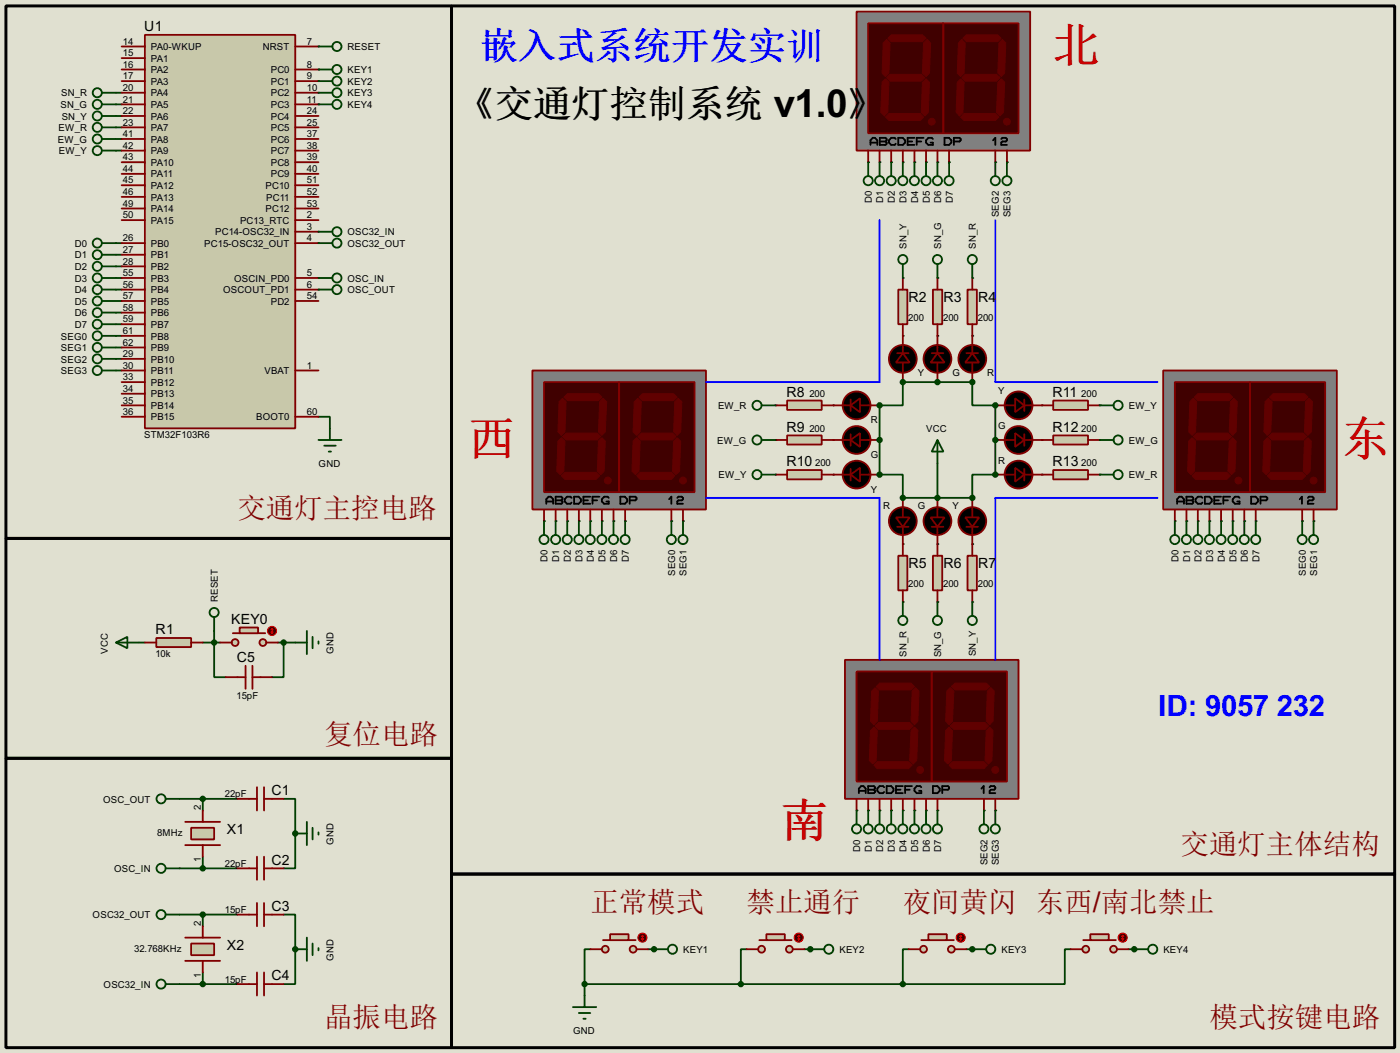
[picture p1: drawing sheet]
<svg xmlns="http://www.w3.org/2000/svg" width="307mm" height="231mm" viewBox="0 0 307 231" stroke-linecap="round" stroke-linejoin="round" font-family="sans-serif">
<path d="M0 0h307.3v231.1h-307.3z" fill="#e0e0d0"/>
<path d="M69.9 91.5h2.5v2.5M62.3 175.3h2.5v15.3h-2.5" fill="none" stroke="#004000" stroke-width=".4"/>
<circle cx="64.8" cy="182.9" r=".2" fill="#004000"/>
<path d="M62.3 200.7h2.5v15.3h-2.5" fill="none" stroke="#004000" stroke-width=".4"/>
<circle cx="64.8" cy="208.3" r=".2" fill="#004000"/>
<path d="M39.4 175.3h12.7M44.5 175.3v2.6M39.4 190.6h12.7M44.5 188v2.6M39.4 200.7h12.7M39.4 216h12.7M44.5 200.7v2.6M44.5 213.4v2.6" fill="none" stroke="#004000" stroke-width=".4"/>
<g fill="#004000">
<circle cx="69.9" cy="50.9" r=".2"/>
<circle cx="69.9" cy="53.4" r=".2"/>
<circle cx="69.9" cy="61" r=".2"/>
<circle cx="69.9" cy="63.6" r=".2"/>
</g>
<path d="M47 138.5v10.1h2.6M30.5 141h1.3M44.5 141h3.8M61 141h3.8M62.3 141v7.6h-2.6" fill="none" stroke="#004000" stroke-width=".4"/>
<g fill="#004000">
<circle cx="69.9" cy="10.2" r=".2"/>
<circle cx="119.4" cy="114.4" r=".2"/>
<circle cx="122" cy="114.4" r=".2"/>
<circle cx="124.5" cy="114.4" r=".2"/>
<circle cx="127.1" cy="114.4" r=".2"/>
<circle cx="129.6" cy="114.4" r=".2"/>
<circle cx="132.1" cy="114.4" r=".2"/>
<circle cx="134.7" cy="114.4" r=".2"/>
<circle cx="137.2" cy="114.4" r=".2"/>
<circle cx="147.4" cy="114.4" r=".2"/>
<circle cx="149.9" cy="114.4" r=".2"/>
<circle cx="257.9" cy="114.4" r=".2"/>
<circle cx="260.4" cy="114.4" r=".2"/>
<circle cx="262.9" cy="114.4" r=".2"/>
<circle cx="265.5" cy="114.4" r=".2"/>
<circle cx="268" cy="114.4" r=".2"/>
<circle cx="270.6" cy="114.4" r=".2"/>
<circle cx="273.1" cy="114.4" r=".2"/>
<circle cx="275.6" cy="114.4" r=".2"/>
<circle cx="285.8" cy="114.4" r=".2"/>
<circle cx="288.3" cy="114.4" r=".2"/>
<circle cx="188" cy="177.9" r=".2"/>
<circle cx="190.6" cy="177.9" r=".2"/>
<circle cx="193.1" cy="177.9" r=".2"/>
<circle cx="195.6" cy="177.9" r=".2"/>
<circle cx="198.2" cy="177.9" r=".2"/>
<circle cx="200.7" cy="177.9" r=".2"/>
<circle cx="203.3" cy="177.9" r=".2"/>
<circle cx="205.8" cy="177.9" r=".2"/>
<circle cx="216" cy="177.9" r=".2"/>
<circle cx="218.5" cy="177.9" r=".2"/>
<circle cx="190.6" cy="35.6" r=".2"/>
<circle cx="193.1" cy="35.6" r=".2"/>
<circle cx="195.6" cy="35.6" r=".2"/>
<circle cx="198.2" cy="35.6" r=".2"/>
<circle cx="200.7" cy="35.6" r=".2"/>
<circle cx="203.3" cy="35.6" r=".2"/>
<circle cx="205.8" cy="35.6" r=".2"/>
<circle cx="208.3" cy="35.6" r=".2"/>
<circle cx="218.5" cy="35.6" r=".2"/>
<circle cx="221" cy="35.6" r=".2"/>
</g>
<path d="M25.5 53.4h1.2M25.5 55.9h1.2M25.5 58.5h1.2M25.5 61h1.2M25.5 63.6h1.2M25.5 66.1h1.2M25.5 68.6h1.2M25.5 71.2h1.2M25.5 73.7h1.2M25.5 76.3h1.2M25.5 78.8h1.2M25.5 81.3h1.2" fill="none" stroke="#004000" stroke-width=".4"/>
<g fill="#004000">
<circle cx="213.4" cy="73.7" r=".2"/>
<circle cx="205.8" cy="73.7" r=".2"/>
<circle cx="198.2" cy="73.7" r=".2"/>
<circle cx="198.2" cy="119.4" r=".2"/>
<circle cx="205.8" cy="119.4" r=".2"/>
<circle cx="213.4" cy="119.4" r=".2"/>
<circle cx="228.7" cy="104.2" r=".2"/>
<circle cx="228.7" cy="96.6" r=".2"/>
<circle cx="228.7" cy="89" r=".2"/>
<circle cx="182.9" cy="89" r=".2"/>
<circle cx="182.9" cy="96.6" r=".2"/>
<circle cx="182.9" cy="104.2" r=".2"/>
<circle cx="205.8" cy="83.9" r=".2"/>
<circle cx="218.5" cy="96.6" r=".2"/>
<circle cx="205.8" cy="109.3" r=".2"/>
</g>
<path d="M205.8 101.7v7.6" fill="none" stroke="#004000" stroke-width=".4"/>
<circle cx="193.1" cy="96.6" r=".2" fill="#004000"/>
<path d="M198.2 83.9h7.6" fill="none" stroke="#004000" stroke-width=".4"/>
<circle cx="198.2" cy="83.9" r=".2" fill="#004000"/>
<path d="M193.1 89v7.6" fill="none" stroke="#004000" stroke-width=".4"/>
<circle cx="193.1" cy="89" r=".2" fill="#004000"/>
<path d="M198.2 83.9v5.1h-5.1M205.8 83.9h7.6" fill="none" stroke="#004000" stroke-width=".4"/>
<circle cx="213.4" cy="83.9" r=".2" fill="#004000"/>
<path d="M218.5 89v7.6" fill="none" stroke="#004000" stroke-width=".4"/>
<circle cx="218.5" cy="89" r=".2" fill="#004000"/>
<path d="M193.1 96.6v7.6M213.4 83.9v5.1h5.1" fill="none" stroke="#004000" stroke-width=".4"/>
<circle cx="193.1" cy="104.2" r=".2" fill="#004000"/>
<path d="M198.2 109.3h7.6" fill="none" stroke="#004000" stroke-width=".4"/>
<circle cx="198.2" cy="109.3" r=".2" fill="#004000"/>
<path d="M218.5 96.6v7.6M193.1 104.2h5.1v5.1" fill="none" stroke="#004000" stroke-width=".4"/>
<circle cx="218.5" cy="104.2" r=".2" fill="#004000"/>
<path d="M205.8 109.3h7.6" fill="none" stroke="#004000" stroke-width=".4"/>
<circle cx="213.4" cy="109.3" r=".2" fill="#004000"/>
<path d="M218.5 104.2h-5.1v5.1" fill="none" stroke="#004000" stroke-width=".4"/>
<g fill="#004000">
<circle cx="213.4" cy="61" r=".2"/>
<circle cx="205.8" cy="61" r=".2"/>
<circle cx="198.2" cy="61" r=".2"/>
<circle cx="170.2" cy="104.2" r=".2"/>
<circle cx="198.2" cy="132.1" r=".2"/>
<circle cx="205.8" cy="132.1" r=".2"/>
<circle cx="213.4" cy="132.1" r=".2"/>
<circle cx="241.4" cy="89" r=".2"/>
</g>
<path d="M25.5 25.5h1.2M25.5 22.9h1.2M25.5 20.4h1.2M25.5 33.1h1.2M25.5 30.5h1.2M25.5 28h1.2" fill="none" stroke="#004000" stroke-width=".4"/>
<g fill="#004000">
<circle cx="170.2" cy="96.6" r=".2"/>
<circle cx="170.2" cy="89" r=".2"/>
<circle cx="241.4" cy="96.6" r=".2"/>
<circle cx="241.4" cy="104.2" r=".2"/>
<circle cx="69.9" cy="15.3" r=".2"/>
<circle cx="69.9" cy="17.8" r=".2"/>
<circle cx="69.9" cy="20.4" r=".2"/>
<circle cx="69.9" cy="22.9" r=".2"/>
</g>
<path d="M142.3 208.3h1.3" fill="none" stroke="#004000" stroke-width=".4"/>
<circle cx="143.6" cy="208.3" r=".2" fill="#004000"/>
<path d="M176.6 208.3h1.3" fill="none" stroke="#004000" stroke-width=".4"/>
<circle cx="177.9" cy="208.3" r=".2" fill="#004000"/>
<path d="M212.1 208.3h1.3" fill="none" stroke="#004000" stroke-width=".4"/>
<circle cx="213.4" cy="208.3" r=".2" fill="#004000"/>
<path d="M247.7 208.3h1.3" fill="none" stroke="#004000" stroke-width=".4"/>
<circle cx="249" cy="208.3" r=".2" fill="#004000"/>
<path d="M128.3 216h69.9M128.3 216v2.5M129.6 208.3h-1.3v7.7M163.9 208.3h-1.3v7.7M199.4 208.3h-1.2v7.7M235 208.3h-1.3v7.7h-35.5" fill="none" stroke="#004000" stroke-width=".4"/>
<path d="M31.8 7.7h33v86.3h-33z" fill="#c8c8aa" stroke="#800000" stroke-width=".4"/>
<g fill="none" stroke="#800000" stroke-width=".4">
<path d="M26.7 10.2h5.1M26.7 15.3h5.1M26.7 12.8h5.1M26.7 17.8h5.1M64.8 10.2h5.1M64.8 15.3h5.1M64.8 17.8h5.1M26.7 20.4h5.1M26.7 22.9h5.1M26.7 25.5h5.1M26.7 28h5.1M26.7 30.5h5.1"/>
<path d="M26.7 33.1h5.1M26.7 35.6h5.1M26.7 38.2h5.1M64.8 20.4h5.1M64.8 22.9h5.1M64.8 25.5h5.1M64.8 28h5.1M64.8 30.5h5.1M64.8 33.1h5.1M64.8 35.6h5.1M64.8 38.2h5.1M26.7 53.4h5.1"/>
<path d="M26.7 55.9h5.1M26.7 58.5h5.1M26.7 40.7h5.1M26.7 43.2h5.1M26.7 45.8h5.1M26.7 48.3h5.1M64.8 53.4h5.1M64.8 40.7h5.1M64.8 43.2h5.1M64.8 45.8h5.1M64.8 48.3h5.1M64.8 50.9h5.1"/>
<path d="M26.7 61h5.1M26.7 63.6h5.1M26.7 73.7h5.1M26.7 76.3h5.1M26.7 78.8h5.1M26.7 66.1h5.1M26.7 68.6h5.1M26.7 71.2h5.1M64.8 61h5.1M64.8 63.6h5.1M64.8 66.1h5.1M26.7 91.5h5.1"/>
<path d="M26.7 81.3h5.1M26.7 83.9h5.1M26.7 86.4h5.1M26.7 89h5.1M64.8 91.5h5.1M64.8 81.3h5.1M52.1 175.3h4.3M56.4 172.8v5.1M58 172.8v5.1M58 175.3h4.3M40.7 185.5h7.6M40.7 180.4h7.6"/>
<path d="M52.1 190.6h4.3M56.4 188v5.1M56.4 198.2v5.1M58 188v5.1M58 198.2v5.1M58 190.6h4.3M52.1 200.7h4.3M52.1 216h4.3M56.4 213.4v5.1M58 213.4v5.1M58 200.7h4.3M58 216h4.3"/>
</g>
<path d="M42 181.7h5v2.5h-5z" fill="#c8c8aa" stroke="#800000" stroke-width=".4"/>
<path d="M44.5 177.9v2.5M44.5 185.5v2.5M40.7 210.9h7.6M40.7 205.8h7.6" fill="none" stroke="#800000" stroke-width=".4"/>
<path d="M42 207.1h5v2.5h-5z" fill="#c8c8aa" stroke="#800000" stroke-width=".4"/>
<path d="M44.5 203.3v2.5M44.5 210.9v2.5" fill="none" stroke="#800000" stroke-width=".4"/>
<g fill="none" stroke="#004000" stroke-width=".4">
<path d="M69.9 50.9h3.1M69.9 53.4h3.1M69.9 61h3.1M69.9 63.6h3.1M69.9 96.6h5.1M71.2 97.8h2.5M72.2 99.1h.5M72.4 94v2.6M36.4 175.3h3M36.4 190.6h3M64.8 182.9h2.6M67.4 180.4v5.1"/>
<path d="M68.6 181.7v2.5M69.9 182.7v.5M36.4 200.7h3M36.4 216h3M64.8 208.3h2.6M67.4 205.8v5.1M68.6 207.1v2.5M69.9 208.1v.5"/>
<circle cx="73.9" cy="50.9" r="1"/>
<circle cx="73.9" cy="53.4" r="1"/>
<circle cx="73.9" cy="63.6" r="1"/>
<circle cx="73.9" cy="61" r="1"/>
<circle cx="35.3" cy="175.3" r="1"/>
<circle cx="35.3" cy="190.6" r="1"/>
<circle cx="35.3" cy="216" r="1"/>
<circle cx="35.3" cy="200.7" r="1"/>
</g>
<g fill="#004000" stroke="#004000" stroke-width=".4">
<circle cx="64.8" cy="182.9" r=".5"/>
<circle cx="64.8" cy="208.3" r=".5"/>
<circle cx="44.5" cy="175.3" r=".5"/>
<circle cx="44.5" cy="190.6" r=".5"/>
<circle cx="44.5" cy="200.7" r=".5"/>
<circle cx="44.5" cy="216" r=".5"/>
</g>
<g fill="#c8c8aa" stroke="#800000" stroke-width=".4">
<circle cx="57.7" cy="141" r=".75"/>
<circle cx="51.6" cy="141" r=".75"/>
</g>
<path d="M51.1 139h7.1" fill="none" stroke="#800000" stroke-width=".4"/>
<path d="M52.6 137.7h4.1v1.3h-4.1z" fill="#c8c8aa" stroke="#800000" stroke-width=".4"/>
<path d="M48.3 141h2.6M58.5 141h2.5" fill="none" stroke="#800000" stroke-width=".4"/>
<circle cx="59.7" cy="138.5" r="1" fill="#400000" stroke="#f00" stroke-width=".22"/>
<path d="M59.5 138.7l.2 .3M59.7 138v1M59.7 138l-.2 .2M59.7 138l.3 .2M60 138.7l-.3 .3" fill="none" stroke="#f00" stroke-width=".22"/>
<path d="M49.6 148.6h4.3M53.9 146.1v5.1M55.4 146.1v5.1M55.4 148.6h4.3" fill="none" stroke="#800000" stroke-width=".4"/>
<path d="M34.3 140h7.7v2h-7.7z" fill="#c8c8aa" stroke="#800000" stroke-width=".4"/>
<path d="M31.8 141h2.5M42 141h2.5" fill="none" stroke="#800000" stroke-width=".4"/>
<g fill="#004000" stroke="#004000" stroke-width=".4">
<circle cx="47" cy="141" r=".5"/>
<circle cx="62.2" cy="141" r=".5"/>
</g>
<g fill="none" stroke="#004000" stroke-width=".4">
<path d="M69.9 10.2h3.1M205.8 96.6l1.3 2.5h-2.6zM205.8 96.6v5.1M47 135.4v3.1M67.4 138.5v5.1M68.6 139.8v2.5M25.5 141l2.5-1.2v2.5zM25.5 141h5M64.8 141h2.6M69.9 140.8v.5"/>
<circle cx="73.9" cy="10.2" r="1"/>
<circle cx="47" cy="134.4" r="1"/>
</g>
<path d="M188 2.6h38.1v30.5h-38.1z" fill="#808080" stroke="#800000" stroke-width=".4"/>
<path d="M190.6 5.1h16.5v24.2h-16.5z" fill="#400000" stroke="#800000" stroke-width=".4"/>
<g fill="#600000" stroke="#600000" stroke-width=".22">
<path d="M194.9 8.4l.7-.7h6.9l.8 .7-.8 .8h-6.9z" fill-rule="evenodd"/>
<path d="M202.7 9.5l.8-.8 .8 .8-.3 6.6-.7 .7-.8-.7z" fill-rule="evenodd"/>
<path d="M194.6 17.1l.8-.8h6.8l.8 .8-.8 .7h-6.8z" fill-rule="evenodd"/>
<path d="M194.6 8.7l.8 .8-.3 6.6-.7 .7-.8-.7 .3-6.6z" fill-rule="evenodd"/>
<path d="M202.5 18.1l.8-.8 .7 .8-.2 6.6-.8 .8-.8-.8z" fill-rule="evenodd"/>
<path d="M195.1 24.9h6.9l.7 .8-.7 .8h-6.9l-.7-.8z" fill-rule="evenodd"/>
<path d="M194.4 17.3l.7 .8-.2 6.6-.8 .8-.8-.8 .3-6.6z" fill-rule="evenodd"/>
</g>
<path d="M207.1 5.1h16.5v24.2h-16.5z" fill="#400000" stroke="#800000" stroke-width=".4"/>
<g fill="#600000" stroke="#600000" stroke-width=".22">
<path d="M212.1 7.7h6.9l.8 .7-.8 .8h-6.9l-.7-.8z" fill-rule="evenodd"/>
<path d="M220 8.7l.8 .8-.3 6.6-.7 .7-.8-.7 .3-6.6z" fill-rule="evenodd"/>
<path d="M211.9 16.3h6.8l.8 .8-.8 .7h-6.8l-.8-.7z" fill-rule="evenodd"/>
<path d="M211.1 8.7l.8 .8-.3 6.6-.7 .7-.8-.7 .3-6.6z" fill-rule="evenodd"/>
<path d="M219 18.1l.8-.8 .7 .8-.2 6.6-.8 .8-.8-.8z" fill-rule="evenodd"/>
<path d="M211.6 24.9h6.9l.8 .8-.8 .8h-6.9l-.7-.8z" fill-rule="evenodd"/>
<path d="M210.1 18.1l.8-.8 .7 .8-.2 6.6-.8 .8-.7-.8z" fill-rule="evenodd"/>
<circle cx="204.5" cy="26.7" r=".75"/>
<circle cx="221" cy="26.7" r=".75"/>
</g>
<g fill="none" stroke="#000" stroke-width=".4">
<path d="M191.1 31.8v-1l.5-.5h.5l.5 .5v1M191.1 31.3h1.5M193.1 30.3h1.3l.2 .2v.3l-.2 .3 .2 .2v.3l-.2 .2h-1.3zM193.1 31.1h1.3M196.6 30.5l-.2-.2h-.8l-.5 .5v.5l.5 .5h.8l.2-.2M197.2 30.3h1l.5 .5v.5l-.5 .5h-1zM199.2 31.1h1M200.7 30.3h-1.5v1.5h1.5M201.2 31.1h1M202.7 30.3h-1.5v1.5M204.8 30.5l-.3-.2h-.7l-.5 .5v.5l.5 .5h1v-.5h-.5M207.3 30.3h1l.5 .5v.5l-.5 .5h-1z"/>
<path d="M209.4 31.1h1.2l.3-.3v-.3l-.3-.2h-1.2v1.5M218 30.8l.5-.5v1.5M219.8 30.5l.2-.2h.8l.2 .2v.3l-.2 .3h-.8l-.2 .2v.5h1.2"/>
</g>
<path d="M190.6 33.1v2.5M193.1 33.1v2.5M195.6 33.1v2.5M198.2 33.1v2.5M200.7 33.1v2.5M203.3 33.1v2.5M205.8 33.1v2.5M208.3 33.1v2.5M218.5 33.1v2.5M221 33.1v2.5" fill="none" stroke="#800000" stroke-width=".4"/>
<path d="M116.9 81.3h38.1v30.5h-38.1z" fill="#808080" stroke="#800000" stroke-width=".4"/>
<path d="M119.4 83.9h16.5v24.1h-16.5z" fill="#400000" stroke="#800000" stroke-width=".4"/>
<g fill="#600000" stroke="#600000" stroke-width=".22">
<path d="M123.8 87.2l.7-.8h6.9l.7 .8-.7 .7h-6.9z" fill-rule="evenodd"/>
<path d="M131.6 88.2l.8-.8 .8 .8-.3 6.6-.8 .8-.7-.8z" fill-rule="evenodd"/>
<path d="M123.5 95.8l.8-.7h6.8l.8 .7-.8 .8h-6.8z" fill-rule="evenodd"/>
<path d="M122.7 88.2l.8-.8 .8 .8-.3 6.6-.8 .8-.7-.8z" fill-rule="evenodd"/>
<path d="M131.4 96.8l.7-.7 .8 .7-.3 6.6-.7 .8-.8-.8z" fill-rule="evenodd"/>
<path d="M123.2 104.4l.8-.7h6.9l.7 .7-.7 .8h-6.9z" fill-rule="evenodd"/>
<path d="M122.5 96.8l.7-.7 .8 .7-.2 6.6-.8 .8-.8-.8z" fill-rule="evenodd"/>
</g>
<path d="M135.9 83.9h16.6v24.1h-16.6z" fill="#400000" stroke="#800000" stroke-width=".4"/>
<g fill="#600000" stroke="#600000" stroke-width=".22">
<path d="M140.3 87.2l.7-.8h6.9l.7 .8-.7 .7h-6.9z" fill-rule="evenodd"/>
<path d="M148.1 88.2l.8-.8 .8 .8-.3 6.6-.8 .8-.7-.8z" fill-rule="evenodd"/>
<path d="M140 95.8l.8-.7h6.8l.8 .7-.8 .8h-6.8z" fill-rule="evenodd"/>
<path d="M139.2 88.2l.8-.8 .8 .8-.3 6.6-.7 .8-.8-.8z" fill-rule="evenodd"/>
<path d="M147.9 96.8l.7-.7 .8 .7-.2 6.6-.8 .8-.8-.8z" fill-rule="evenodd"/>
<path d="M139.8 104.4l.7-.7h6.9l.7 .7-.7 .8h-6.9z" fill-rule="evenodd"/>
<path d="M139 96.8l.8-.7 .7 .7-.2 6.6-.8 .8-.8-.8z" fill-rule="evenodd"/>
<circle cx="133.4" cy="105.5" r=".75"/>
<circle cx="149.9" cy="105.5" r=".75"/>
</g>
<g fill="none" stroke="#000" stroke-width=".4">
<path d="M119.9 110.6v-1l.5-.6h.5l.5 .6v1M119.9 110.1h1.5M122 109h1.2l.3 .3v.3l-.3 .2 .3 .3v.2l-.3 .3h-1.2zM122 109.8h1.2M125.5 109.3l-.3-.3h-.7l-.5 .6v.5l.5 .5h.7l.3-.3M126 109h1l.5 .6v.5l-.5 .5h-1zM128.1 109.8h1M129.6 109h-1.5v1.6h1.5M130.1 109.8h1M131.6 109h-1.5v1.6M133.6 109.3l-.2-.3h-.8l-.5 .6v.5l.5 .5h1v-.5h-.5M136.2 109h1l.5 .6v.5l-.5 .5h-1z"/>
<path d="M138.2 109.8h1.3l.2-.2v-.3l-.2-.3h-1.3v1.6M146.9 109.6l.5-.6v1.6M148.7 109.3l.2-.3h.8l.2 .3v.3l-.2 .2h-.8l-.2 .3v.5h1.2"/>
</g>
<path d="M119.4 111.8v2.6M122 111.8v2.6M124.5 111.8v2.6M127.1 111.8v2.6M129.6 111.8v2.6M132.1 111.8v2.6M134.7 111.8v2.6M137.2 111.8v2.6M147.4 111.8v2.6M149.9 111.8v2.6" fill="none" stroke="#800000" stroke-width=".4"/>
<path d="M185.5 144.8h38.1v30.5h-38.1z" fill="#808080" stroke="#800000" stroke-width=".4"/>
<path d="M188 147.4h16.5v24.1h-16.5z" fill="#400000" stroke="#800000" stroke-width=".4"/>
<g fill="#600000" stroke="#600000" stroke-width=".22">
<path d="M192.3 150.7l.8-.8h6.9l.7 .8-.7 .7h-6.9z" fill-rule="evenodd"/>
<path d="M200.2 151.7l.8-.8 .7 .8-.2 6.6-.8 .8-.7-.8z" fill-rule="evenodd"/>
<path d="M192.1 159.3l.7-.7h6.9l.8 .7-.8 .8h-6.9z" fill-rule="evenodd"/>
<path d="M191.3 151.7l.8-.8 .7 .8-.2 6.6-.8 .8-.7-.8z" fill-rule="evenodd"/>
<path d="M200 160.3l.7-.7 .8 .7-.3 6.6-.7 .8-.8-.8z" fill-rule="evenodd"/>
<path d="M191.8 167.9l.8-.7h6.8l.8 .7-.8 .8h-6.8z" fill-rule="evenodd"/>
<path d="M191.1 160.3l.7-.7 .8 .7-.3 6.6-.7 .8-.8-.8z" fill-rule="evenodd"/>
</g>
<path d="M204.5 147.4h16.5v24.1h-16.5z" fill="#400000" stroke="#800000" stroke-width=".4"/>
<g fill="#600000" stroke="#600000" stroke-width=".22">
<path d="M208.8 150.7l.8-.8h6.9l.7 .8-.7 .7h-6.9z" fill-rule="evenodd"/>
<path d="M216.7 151.7l.8-.8 .7 .8-.2 6.6-.8 .8-.7-.8z" fill-rule="evenodd"/>
<path d="M208.6 159.3l.8-.7h6.8l.8 .7-.8 .8h-6.8z" fill-rule="evenodd"/>
<path d="M208.6 150.9l.8 .8-.3 6.6-.8 .8-.7-.8 .2-6.6z" fill-rule="evenodd"/>
<path d="M217.2 159.6l.8 .7-.3 6.6-.7 .8-.8-.8 .3-6.6z" fill-rule="evenodd"/>
<path d="M208.3 167.9l.8-.7h6.9l.7 .7-.7 .8h-6.9z" fill-rule="evenodd"/>
<path d="M207.6 160.3l.7-.7 .8 .7-.3 6.6-.7 .8-.8-.8z" fill-rule="evenodd"/>
<circle cx="201.9" cy="169" r=".75"/>
<circle cx="218.4" cy="169" r=".75"/>
</g>
<g fill="none" stroke="#000" stroke-width=".4">
<path d="M188.5 174.1v-1l.5-.6h.5l.5 .6v1M188.5 173.6h1.5M190.6 172.5h1.2l.3 .3v.3l-.3 .2 .3 .3v.2l-.3 .3h-1.2zM190.6 173.3h1.2M194.1 172.8l-.3-.3h-.7l-.5 .6v.5l.5 .5h.7l.3-.3M194.6 172.5h1l.5 .6v.5l-.5 .5h-1zM196.7 173.3h1M198.2 172.5h-1.5v1.6h1.5M198.7 173.3h1M200.2 172.5h-1.5v1.6M202.2 172.8l-.2-.3h-.8l-.5 .6v.5l.5 .5h1v-.5h-.5M204.8 172.5h1l.5 .6v.5l-.5 .5h-1z"/>
<path d="M206.8 173.3h1.3l.2-.2v-.3l-.2-.3h-1.3v1.6M215.4 173.1l.5-.6v1.6M217.2 172.8l.3-.3h.7l.3 .3v.3l-.3 .2h-.7l-.3 .3v.5h1.3"/>
</g>
<path d="M188 175.3v2.6M190.6 175.3v2.6M193.1 175.3v2.6M195.6 175.3v2.6M198.2 175.3v2.6M200.7 175.3v2.6M203.3 175.3v2.6M205.8 175.3v2.6M216 175.3v2.6M218.5 175.3v2.6" fill="none" stroke="#800000" stroke-width=".4"/>
<path d="M255.3 81.3h38.1v30.5h-38.1z" fill="#808080" stroke="#800000" stroke-width=".4"/>
<path d="M257.9 83.9h16.5v24.1h-16.5z" fill="#400000" stroke="#800000" stroke-width=".4"/>
<g fill="#600000" stroke="#600000" stroke-width=".22">
<path d="M262.2 87.2l.7-.8h6.9l.8 .8-.8 .7h-6.9z" fill-rule="evenodd"/>
<path d="M270.1 88.2l.7-.8 .8 .8-.3 6.6-.7 .8-.8-.8z" fill-rule="evenodd"/>
<path d="M261.9 95.8l.8-.7h6.8l.8 .7-.8 .8h-6.8z" fill-rule="evenodd"/>
<path d="M261.2 88.2l.7-.8 .8 .8-.3 6.6-.7 .8-.8-.8z" fill-rule="evenodd"/>
<path d="M269.8 96.8l.8-.7 .7 .7-.2 6.6-.8 .8-.8-.8z" fill-rule="evenodd"/>
<path d="M261.7 104.4l.7-.7h6.9l.8 .7-.8 .8h-6.9z" fill-rule="evenodd"/>
<path d="M260.9 96.8l.8-.7 .7 .7-.2 6.6-.8 .8-.7-.8z" fill-rule="evenodd"/>
</g>
<path d="M274.4 83.9h16.5v24.1h-16.5z" fill="#400000" stroke="#800000" stroke-width=".4"/>
<g fill="#600000" stroke="#600000" stroke-width=".22">
<path d="M278.7 87.2l.8-.8h6.8l.8 .8-.8 .7h-6.8z" fill-rule="evenodd"/>
<path d="M286.6 88.2l.7-.8 .8 .8-.3 6.6-.7 .8-.8-.8z" fill-rule="evenodd"/>
<path d="M278.4 95.8l.8-.7h6.9l.7 .7-.7 .8h-6.9z" fill-rule="evenodd"/>
<path d="M277.7 88.2l.7-.8 .8 .8-.3 6.6-.7 .8-.8-.8z" fill-rule="evenodd"/>
<path d="M286.3 96.8l.8-.7 .7 .7-.2 6.6-.8 .8-.7-.8z" fill-rule="evenodd"/>
<path d="M278.2 104.4l.7-.7h6.9l.8 .7-.8 .8h-6.9z" fill-rule="evenodd"/>
<path d="M277.4 96.8l.8-.7 .7 .7-.2 6.6-.8 .8-.7-.8z" fill-rule="evenodd"/>
<circle cx="271.8" cy="105.5" r=".75"/>
<circle cx="288.3" cy="105.5" r=".75"/>
</g>
<g fill="none" stroke="#000" stroke-width=".4">
<path d="M258.4 110.6v-1l.5-.6h.5l.5 .6v1M258.4 110.1h1.5M260.4 109h1.3l.2 .3v.3l-.2 .2 .2 .3v.2l-.2 .3h-1.3zM260.4 109.8h1.3M263.9 109.3l-.2-.3h-.8l-.5 .6v.5l.5 .5h.8l.2-.3M264.5 109h1l.5 .6v.5l-.5 .5h-1zM266.5 109.8h1M268 109h-1.5v1.6h1.5M268.5 109.8h1M270 109h-1.5v1.6M272.1 109.3l-.3-.3h-.7l-.5 .6v.5l.5 .5h1v-.5h-.5M274.6 109h1l.5 .6v.5l-.5 .5h-1z"/>
<path d="M276.7 109.8h1.2l.3-.2v-.3l-.3-.3h-1.2v1.6M285.3 109.6l.5-.6v1.6M287.1 109.3l.2-.3h.8l.2 .3v.3l-.2 .2h-.8l-.2 .3v.5h1.2"/>
</g>
<g fill="none" stroke="#800000" stroke-width=".4">
<path d="M196.9 77.5h2.5M198.2 73.7v3.8M198.2 79.6v4.3M204.5 77.5h2.6M205.8 73.7v3.8M205.8 79.6v4.3M212.1 77.5h2.6M213.4 73.7v3.8M213.4 79.6v4.3M257.9 111.8v2.6M260.4 111.8v2.6M262.9 111.8v2.6"/>
<path d="M265.5 111.8v2.6M268 111.8v2.6M270.6 111.8v2.6M273.1 111.8v2.6M275.6 111.8v2.6M285.8 111.8v2.6M288.3 111.8v2.6"/>
</g>
<path d="M193.1 48.3v35.6h-38.1M218.5 48.3v35.6h35.6M155 109.3h38.1v35.5M254.1 109.3h-35.6v35.5" fill="none" stroke="#00f" stroke-width=".4"/>
<g fill="none" stroke="#004000" stroke-width=".4">
<path d="M190.6 35.6v3.1M193.1 35.6v3.1M195.6 35.6v3.1M198.2 35.6v3.1M200.7 35.6v3.1M203.3 35.6v3.1M205.8 35.6v3.1M208.3 35.6v3.1M218.5 35.6v3.1M221 35.6v3.1M22.4 53.4h3.1M22.4 55.9h3.1"/>
<path d="M22.4 58.5h3.1M22.4 61h3.1M22.4 63.6h3.1M22.4 66.1h3.1M22.4 68.6h3.1M22.4 71.2h3.1M22.4 73.7h3.1M22.4 76.3h3.1M22.4 78.8h3.1M22.4 81.3h3.1M119.4 114.4v3M122 114.4v3"/>
<path d="M124.5 114.4v3M127.1 114.4v3M129.6 114.4v3M132.1 114.4v3M134.7 114.4v3M137.2 114.4v3M147.4 114.4v3M149.9 114.4v3M257.9 114.4v3M260.4 114.4v3M262.9 114.4v3M265.5 114.4v3"/>
<path d="M268 114.4v3M270.6 114.4v3M273.1 114.4v3M275.6 114.4v3M285.8 114.4v3M288.3 114.4v3M188 177.9v3M190.6 177.9v3M193.1 177.9v3M195.6 177.9v3M198.2 177.9v3M200.7 177.9v3"/>
<path d="M203.3 177.9v3M205.8 177.9v3M216 177.9v3M218.5 177.9v3"/>
<circle cx="190.5" cy="39.7" r="1"/>
<circle cx="193" cy="39.7" r="1"/>
<circle cx="195.6" cy="39.7" r="1"/>
<circle cx="198.1" cy="39.7" r="1"/>
<circle cx="200.7" cy="39.7" r="1"/>
<circle cx="203.2" cy="39.7" r="1"/>
<circle cx="205.7" cy="39.7" r="1"/>
<circle cx="208.3" cy="39.7" r="1"/>
<circle cx="218.4" cy="39.7" r="1"/>
<circle cx="221" cy="39.7" r="1"/>
<circle cx="21.3" cy="53.4" r="1"/>
<circle cx="21.3" cy="58.5" r="1"/>
<circle cx="21.3" cy="55.9" r="1"/>
<circle cx="21.3" cy="78.8" r="1"/>
<circle cx="21.3" cy="61" r="1"/>
<circle cx="21.3" cy="63.6" r="1"/>
<circle cx="21.3" cy="66.1" r="1"/>
<circle cx="21.3" cy="71.2" r="1"/>
<circle cx="21.3" cy="73.7" r="1"/>
<circle cx="21.3" cy="76.3" r="1"/>
<circle cx="21.3" cy="68.6" r="1"/>
<circle cx="21.3" cy="81.3" r="1"/>
<circle cx="119.4" cy="118.4" r="1"/>
<circle cx="121.9" cy="118.4" r="1"/>
<circle cx="124.5" cy="118.4" r="1"/>
<circle cx="127" cy="118.4" r="1"/>
<circle cx="129.5" cy="118.4" r="1"/>
<circle cx="132.1" cy="118.4" r="1"/>
<circle cx="134.6" cy="118.4" r="1"/>
<circle cx="137.2" cy="118.4" r="1"/>
<circle cx="147.3" cy="118.4" r="1"/>
<circle cx="149.9" cy="118.4" r="1"/>
<circle cx="257.8" cy="118.4" r="1"/>
<circle cx="260.4" cy="118.4" r="1"/>
<circle cx="262.9" cy="118.4" r="1"/>
<circle cx="265.4" cy="118.4" r="1"/>
<circle cx="268" cy="118.4" r="1"/>
<circle cx="270.5" cy="118.4" r="1"/>
<circle cx="273.1" cy="118.4" r="1"/>
<circle cx="275.6" cy="118.4" r="1"/>
<circle cx="285.8" cy="118.4" r="1"/>
<circle cx="288.3" cy="118.4" r="1"/>
<circle cx="188" cy="181.9" r="1"/>
<circle cx="190.5" cy="181.9" r="1"/>
<circle cx="193" cy="181.9" r="1"/>
<circle cx="195.6" cy="181.9" r="1"/>
<circle cx="198.1" cy="181.9" r="1"/>
<circle cx="200.7" cy="181.9" r="1"/>
<circle cx="203.2" cy="181.9" r="1"/>
<circle cx="205.7" cy="181.9" r="1"/>
<circle cx="215.9" cy="181.9" r="1"/>
<circle cx="218.4" cy="181.9" r="1"/>
</g>
<g fill="#000" stroke="#800000" stroke-width=".4">
<path d="M198.2 77.5l1.5 2.1h-3zM205.8 77.5l1.5 2.1h-3zM213.4 77.5l1.5 2.1h-3z"/>
<circle cx="198.1" cy="78.8" r="3.1"/>
<circle cx="205.7" cy="78.8" r="3.1"/>
<circle cx="213.4" cy="78.8" r="3.1"/>
</g>
<path d="M212.4 63.6h2v7.6h-2z" fill="#c8c8aa" stroke="#800000" stroke-width=".4"/>
<path d="M213.4 61v2.6M213.4 71.2v2.5" fill="none" stroke="#800000" stroke-width=".4"/>
<path d="M204.8 63.6h2v7.6h-2z" fill="#c8c8aa" stroke="#800000" stroke-width=".4"/>
<path d="M205.8 61v2.6M205.8 71.2v2.5" fill="none" stroke="#800000" stroke-width=".4"/>
<path d="M197.2 63.6h2v7.6h-2z" fill="#c8c8aa" stroke="#800000" stroke-width=".4"/>
<path d="M198.2 61v2.6M198.2 71.2v2.5M196.9 115.6h2.5M198.2 109.3v4.3M198.2 115.6v3.8M204.5 115.6h2.6M205.8 109.3v4.3M205.8 115.6v3.8M212.1 115.6h2.6M213.4 109.3v4.3M213.4 115.6v3.8" fill="none" stroke="#800000" stroke-width=".4"/>
<g fill="#000" stroke="#800000" stroke-width=".4">
<path d="M196.7 113.6h3l-1.5 2zM204.3 113.6h3l-1.5 2zM211.9 113.6h3l-1.5 2z"/>
<circle cx="198.1" cy="114.4" r="3.1"/>
<circle cx="205.7" cy="114.4" r="3.1"/>
<circle cx="213.4" cy="114.4" r="3.1"/>
</g>
<path d="M197.2 122h2v7.6h-2z" fill="#c8c8aa" stroke="#800000" stroke-width=".4"/>
<path d="M198.2 119.4v2.6M198.2 129.6v2.5" fill="none" stroke="#800000" stroke-width=".4"/>
<path d="M204.8 122h2v7.6h-2z" fill="#c8c8aa" stroke="#800000" stroke-width=".4"/>
<path d="M205.8 119.4v2.6M205.8 129.6v2.5" fill="none" stroke="#800000" stroke-width=".4"/>
<path d="M212.4 122h2v7.6h-2z" fill="#c8c8aa" stroke="#800000" stroke-width=".4"/>
<path d="M218.5 96.6h4.3M218.5 89h4.3M224.8 87.7v2.5M224.8 95.3v2.5M224.8 96.6h3.9M224.8 89h3.9M213.4 119.4v2.6M218.5 104.2h4.3M224.8 102.9v2.6M224.8 104.2h3.9M213.4 129.6v2.5" fill="none" stroke="#800000" stroke-width=".4"/>
<g fill="#000" stroke="#800000" stroke-width=".4">
<path d="M222.8 95.1l2 1.5-2 1.5zM222.8 87.4l2 1.6-2 1.5zM222.8 102.7l2 1.5-2 1.5z"/>
<circle cx="223.5" cy="89" r="3.1"/>
<circle cx="223.5" cy="96.6" r="3.1"/>
<circle cx="223.5" cy="104.2" r="3.1"/>
</g>
<path d="M231.2 103.2h7.6v2h-7.6z" fill="#c8c8aa" stroke="#800000" stroke-width=".4"/>
<path d="M228.7 104.2h2.5M238.8 104.2h2.6" fill="none" stroke="#800000" stroke-width=".4"/>
<path d="M231.2 95.6h7.6v2h-7.6z" fill="#c8c8aa" stroke="#800000" stroke-width=".4"/>
<path d="M228.7 96.6h2.5M238.8 96.6h2.6" fill="none" stroke="#800000" stroke-width=".4"/>
<path d="M231.2 87.9h7.6v2.1h-7.6z" fill="#c8c8aa" stroke="#800000" stroke-width=".4"/>
<path d="M182.9 89h3.8M182.9 96.6h3.8M186.7 87.7v2.5M186.7 95.3v2.5M188.8 89h4.3M188.8 96.6h4.3M228.7 89h2.5M238.8 89h2.6M182.9 104.2h3.8M186.7 102.9v2.6M188.8 104.2h4.3" fill="none" stroke="#800000" stroke-width=".4"/>
<g fill="#000" stroke="#800000" stroke-width=".4">
<path d="M186.7 89l2.1-1.6v3.1zM186.7 96.6l2.1-1.5v3zM186.7 104.2l2.1-1.5v3z"/>
<circle cx="188" cy="96.6" r="3.1"/>
<circle cx="188" cy="89" r="3.1"/>
<circle cx="188" cy="104.2" r="3.1"/>
</g>
<path d="M172.8 87.9h7.6v2.1h-7.6z" fill="#c8c8aa" stroke="#800000" stroke-width=".4"/>
<path d="M170.2 89h2.6M180.4 89h2.5" fill="none" stroke="#800000" stroke-width=".4"/>
<path d="M172.8 95.6h7.6v2h-7.6z" fill="#c8c8aa" stroke="#800000" stroke-width=".4"/>
<path d="M170.2 96.6h2.6M180.4 96.6h2.5" fill="none" stroke="#800000" stroke-width=".4"/>
<path d="M172.8 103.2h7.6v2h-7.6z" fill="#c8c8aa" stroke="#800000" stroke-width=".4"/>
<path d="M170.2 104.2h2.6M180.4 104.2h2.5" fill="none" stroke="#800000" stroke-width=".4"/>
<g fill="#004000" stroke="#004000" stroke-width=".4">
<circle cx="205.7" cy="83.9" r=".5"/>
<circle cx="218.4" cy="96.6" r=".5"/>
<circle cx="205.7" cy="109.3" r=".5"/>
<circle cx="193" cy="96.6" r=".5"/>
<circle cx="198.1" cy="83.9" r=".5"/>
<circle cx="193" cy="89" r=".5"/>
<circle cx="213.4" cy="83.9" r=".5"/>
<circle cx="218.4" cy="89" r=".5"/>
<circle cx="193" cy="104.2" r=".5"/>
<circle cx="198.1" cy="109.3" r=".5"/>
<circle cx="218.4" cy="104.2" r=".5"/>
<circle cx="213.4" cy="109.3" r=".5"/>
</g>
<g fill="none" stroke="#004000" stroke-width=".4">
<path d="M22.4 25.5h3.1M22.4 22.9h3.1M22.4 20.4h3.1M22.4 33.1h3.1M22.4 30.5h3.1M22.4 28h3.1M198.2 58v3M205.8 58v3M213.4 58v3M167.2 89h3M167.2 96.6h3M241.4 89h3"/>
<path d="M241.4 96.6h3M167.2 104.2h3M241.4 104.2h3M198.2 132.1v3.1M205.8 132.1v3.1M213.4 132.1v3.1"/>
<circle cx="21.3" cy="33.1" r="1"/>
<circle cx="21.3" cy="28" r="1"/>
<circle cx="21.3" cy="30.5" r="1"/>
<circle cx="21.3" cy="25.5" r="1"/>
<circle cx="21.3" cy="22.9" r="1"/>
<circle cx="21.3" cy="20.4" r="1"/>
<circle cx="198.1" cy="57" r="1"/>
<circle cx="205.7" cy="57" r="1"/>
<circle cx="213.4" cy="57" r="1"/>
<circle cx="166.1" cy="96.6" r="1"/>
<circle cx="166.1" cy="89" r="1"/>
<circle cx="245.4" cy="96.6" r="1"/>
<circle cx="245.4" cy="89" r="1"/>
<circle cx="166.1" cy="104.2" r="1"/>
<circle cx="245.4" cy="104.2" r="1"/>
<circle cx="198.1" cy="136.2" r="1"/>
<circle cx="205.7" cy="136.2" r="1"/>
<circle cx="213.4" cy="136.2" r="1"/>
</g>
<path d="M1.3 1.3h97.8v116.9h-97.8zM99.1 1.3h207v190.5h-207zM1.3 118.2h97.8v48.2h-97.8zM1.3 166.4h97.8v63.5h-97.8z" fill="none" stroke="#000" stroke-width=".65"/>
<g fill="#c8c8aa" stroke="#800000" stroke-width=".4">
<circle cx="138.9" cy="208.3" r=".75"/>
<circle cx="132.8" cy="208.3" r=".75"/>
</g>
<path d="M132.4 206.3h7.1" fill="none" stroke="#800000" stroke-width=".4"/>
<path d="M133.9 205h4.1v1.3h-4.1z" fill="#c8c8aa" stroke="#800000" stroke-width=".4"/>
<path d="M129.6 208.3h2.5M139.8 208.3h2.5" fill="none" stroke="#800000" stroke-width=".4"/>
<circle cx="141" cy="205.8" r="1" fill="#400000" stroke="#f00" stroke-width=".22"/>
<path d="M140.8 206l.2 .3M141 205.3v1M141 205.3l-.2 .2M141 205.3l.3 .2M141.3 206l-.3 .3" fill="none" stroke="#f00" stroke-width=".22"/>
<g fill="#c8c8aa" stroke="#800000" stroke-width=".4">
<circle cx="173.2" cy="208.3" r=".75"/>
<circle cx="167.1" cy="208.3" r=".75"/>
</g>
<path d="M166.7 206.3h7.1" fill="none" stroke="#800000" stroke-width=".4"/>
<path d="M168.2 205h4.1v1.3h-4.1z" fill="#c8c8aa" stroke="#800000" stroke-width=".4"/>
<path d="M163.9 208.3h2.5M174 208.3h2.6" fill="none" stroke="#800000" stroke-width=".4"/>
<circle cx="175.3" cy="205.8" r="1" fill="#400000" stroke="#f00" stroke-width=".22"/>
<path d="M175.1 206l.2 .3M175.3 205.3v1M175.3 205.3l-.2 .2M175.3 205.3l.3 .2M175.6 206l-.3 .3" fill="none" stroke="#f00" stroke-width=".22"/>
<g fill="#c8c8aa" stroke="#800000" stroke-width=".4">
<circle cx="208.8" cy="208.3" r=".75"/>
<circle cx="202.7" cy="208.3" r=".75"/>
</g>
<path d="M202.2 206.3h7.2" fill="none" stroke="#800000" stroke-width=".4"/>
<path d="M203.8 205h4v1.3h-4z" fill="#c8c8aa" stroke="#800000" stroke-width=".4"/>
<path d="M199.4 208.3h2.6M209.6 208.3h2.5" fill="none" stroke="#800000" stroke-width=".4"/>
<circle cx="210.8" cy="205.8" r="1" fill="#400000" stroke="#f00" stroke-width=".22"/>
<path d="M210.6 206l.3 .3M210.9 205.3v1M210.9 205.3l-.3 .2M210.9 205.3l.2 .2M211.1 206l-.2 .3" fill="none" stroke="#f00" stroke-width=".22"/>
<g fill="#c8c8aa" stroke="#800000" stroke-width=".4">
<circle cx="244.4" cy="208.3" r=".75"/>
<circle cx="238.3" cy="208.3" r=".75"/>
</g>
<path d="M237.8 206.3h7.1" fill="none" stroke="#800000" stroke-width=".4"/>
<path d="M239.3 205h4.1v1.3h-4.1z" fill="#c8c8aa" stroke="#800000" stroke-width=".4"/>
<path d="M235 208.3h2.5M245.2 208.3h2.5" fill="none" stroke="#800000" stroke-width=".4"/>
<circle cx="246.4" cy="205.8" r="1" fill="#400000" stroke="#f00" stroke-width=".22"/>
<path d="M246.2 206l.2 .3M246.4 205.3v1M246.4 205.3l-.2 .2M246.4 205.3l.3 .2M246.7 206l-.3 .3" fill="none" stroke="#f00" stroke-width=".22"/>
<g fill="none" stroke="#004000" stroke-width=".4">
<path d="M69.9 15.3h3.1M69.9 17.8h3.1M69.9 20.4h3.1M69.9 22.9h3.1M128.3 218.5v2.5M143.6 208.3h3M177.9 208.3h3M213.4 208.3h3.1M249 208.3h3M125.8 221h5.1M127.1 222.3h2.5M128.1 223.6h.5"/>
<circle cx="73.9" cy="17.8" r="1"/>
<circle cx="73.9" cy="15.3" r="1"/>
<circle cx="73.9" cy="20.4" r="1"/>
<circle cx="73.9" cy="22.9" r="1"/>
<circle cx="147.6" cy="208.3" r="1"/>
<circle cx="181.9" cy="208.3" r="1"/>
<circle cx="217.4" cy="208.3" r="1"/>
<circle cx="253" cy="208.3" r="1"/>
</g>
<g fill="#004000" stroke="#004000" stroke-width=".4">
<circle cx="143.5" cy="208.3" r=".5"/>
<circle cx="177.8" cy="208.3" r=".5"/>
<circle cx="213.4" cy="208.3" r=".5"/>
<circle cx="248.9" cy="208.3" r=".5"/>
<circle cx="162.6" cy="216" r=".5"/>
<circle cx="198.1" cy="216" r=".5"/>
<circle cx="128.3" cy="216" r=".5"/>
</g>
<path d="M99.1 191.8h207v38.1h-207z" fill="none" stroke="#000" stroke-width=".65"/>
<g font-size="10.4" fill="#f00">
<text x="231.2" y="13.6">北</text>
<text x="102.9" y="100">西</text>
<text x="294.7" y="100">东</text>
<text x="171.5" y="183.8">南</text>
</g>
<text font-size="9.5" x="169.9" y="25.6">v1.0</text>
<text font-size="8.4" fill="#00f" x="105.3" y="12.9">嵌入式系统开发实训</text>
<g font-size="8.4">
<text x="100.2" y="25.6">《交通灯控制系统</text>
<text x="186" y="25.6">》</text>
</g>
<g font-size="7.2" fill="#00f">
<text x="254.2" y="157.1">ID: 9057</text>
<text x="280.3" y="157.1">232</text>
</g>
<g font-size="6.3" fill="#800000">
<text x="52.1" y="113.7">交通灯主控电路</text>
<text x="71.2" y="163.2">复位电路</text>
<text x="259.1" y="187.3">交通灯主体结构</text>
<text x="129.6" y="200.1">正常模式</text>
<text x="163.9" y="200.1">禁止通行</text>
<text x="198.2" y="200.1">夜间黄闪 东西/南北禁止</text>
<text x="71.2" y="225.5">晶振电路</text>
<text x="265.5" y="225.5">模式按键电路</text>
</g>
<g font-size="3.5">
<text x="31.7" y="6.8">U1</text>
<text x="199.4" y="66.3">R2</text>
<text x="207.1" y="66.3">R3</text>
<text x="214.7" y="66.3">R4</text>
<text x="172.6" y="87.1">R8</text>
<text x="231" y="87.1">R11</text>
<text x="172.6" y="94.8">R9</text>
<text x="231" y="94.8">R12</text>
<text x="172.6" y="102.4">R10</text>
<text x="231" y="102.4">R13</text>
<text x="199.4" y="124.7">R5</text>
<text x="207.1" y="124.7">R6</text>
<text x="214.7" y="124.7">R7</text>
<text x="50.7" y="136.9">KEY0</text>
<text x="34.2" y="139.2">R1</text>
<text x="52" y="145.3">C5</text>
<text x="59.6" y="174.5">C1</text>
<text x="49.8" y="183.1">X1</text>
<text x="59.6" y="189.8">C2</text>
<text x="59.6" y="199.9">C3</text>
<text x="49.8" y="208.5">X2</text>
<text x="59.6" y="215.2">C4</text>
</g>
<g font-size="2.4">
<text x="27" y="9.8">14</text>
<text x="33.1" y="11">PA0-WKUP</text>
<text x="57.7" y="11">NRST</text>
<text x="67.4" y="9.8">7</text>
<text x="76.3" y="11">RESET</text>
<text x="27" y="14.8">16</text>
<text x="27" y="12.3">15</text>
<text x="27" y="17.4">17</text>
<text x="33.1" y="16.1">PA2</text>
<text x="33.1" y="13.5">PA1</text>
<text x="59.4" y="16.1">PC0</text>
<text x="67.4" y="17.4">9</text>
<text x="67.4" y="14.8">8</text>
<text x="76.3" y="16.1">KEY1</text>
<text x="13.3" y="23.7">SN_G</text>
<text x="13.4" y="21.2">SN_R</text>
<text x="27" y="20">20</text>
<text x="27" y="22.5">21</text>
<text x="33.1" y="18.6">PA3</text>
<text x="33.1" y="21.2">PA4</text>
<text x="33.1" y="23.7">PA5</text>
<text x="59.4" y="18.6">PC1</text>
<text x="59.4" y="21.2">PC2</text>
<text x="59.4" y="23.7">PC3</text>
<text x="67.4" y="20">10</text>
<text x="67.4" y="22.5">11</text>
<text x="76.3" y="18.6">KEY2</text>
<text x="76.3" y="21.2">KEY3</text>
<text x="76.3" y="23.7">KEY4</text>
<text x="12.8" y="28.8">EW_R</text>
<text x="13.5" y="26.2">SN_Y</text>
<text x="27" y="25">22</text>
<text x="27" y="27.5">23</text>
<text x="33.1" y="26.2">PA6</text>
<text x="33.1" y="28.8">PA7</text>
<text x="59.4" y="26.2">PC4</text>
<text x="59.4" y="28.8">PC5</text>
<text x="67.4" y="25">24</text>
<text x="67.4" y="27.5">25</text>
<text x="12.7" y="31.3">EW_G</text>
<text x="12.9" y="33.9">EW_Y</text>
<text x="27" y="30.1">41</text>
<text x="27" y="32.7">42</text>
<text x="27" y="35.2">43</text>
<text x="33.1" y="31.3">PA8</text>
<text x="33.1" y="33.9">PA9</text>
<text x="59.4" y="33.9">PC7</text>
<text x="59.4" y="31.3">PC6</text>
<text x="67.4" y="32.7">38</text>
<text x="67.4" y="35.2">39</text>
<text x="67.4" y="30.1">37</text>
<text x="27" y="37.7">44</text>
<text x="27" y="40.2">45</text>
<text x="33.1" y="36.4">PA10</text>
<text x="33.1" y="38.9">PA11</text>
<text x="33.1" y="41.5">PA12</text>
<text x="58.3" y="41.5">PC10</text>
<text x="59.4" y="36.4">PC8</text>
<text x="59.4" y="38.9">PC9</text>
<text x="67.4" y="40.2">51</text>
<text x="67.4" y="37.7">40</text>
<text x="27" y="42.8">46</text>
<text x="27" y="45.4">49</text>
<text x="27" y="47.9">50</text>
<text x="33.1" y="44">PA13</text>
<text x="33.1" y="46.6">PA14</text>
<text x="58.3" y="46.6">PC12</text>
<text x="58.4" y="44">PC11</text>
<text x="67.4" y="42.8">52</text>
<text x="67.4" y="45.4">53</text>
<text x="67.4" y="47.9">2</text>
<text x="191.4" y="44.6" transform="rotate(-90 191.4 44.6)">D0</text>
<text x="193.9" y="44.6" transform="rotate(-90 193.9 44.6)">D1</text>
<text x="196.4" y="44.6" transform="rotate(-90 196.4 44.6)">D2</text>
<text x="199" y="44.6" transform="rotate(-90 199 44.6)">D3</text>
<text x="201.5" y="44.6" transform="rotate(-90 201.5 44.6)">D4</text>
<text x="204.1" y="44.6" transform="rotate(-90 204.1 44.6)">D5</text>
<text x="206.6" y="44.6" transform="rotate(-90 206.6 44.6)">D6</text>
<text x="209.1" y="44.6" transform="rotate(-90 209.1 44.6)">D7</text>
<text x="219.3" y="47.7" transform="rotate(-90 219.3 47.7)">SEG2</text>
<text x="221.8" y="47.7" transform="rotate(-90 221.8 47.7)">SEG3</text>
<text x="27" y="52.9">26</text>
<text x="33.1" y="49.1">PA15</text>
<text x="47.2" y="51.7">PC14-OSC32_IN</text>
<text x="52.7" y="49.1">PC13_RTC</text>
<text x="67.4" y="50.4">3</text>
<text x="67.4" y="52.9">4</text>
<text x="76.3" y="51.7">OSC32_IN</text>
<text x="16.4" y="54.2">D0</text>
<text x="16.4" y="56.7">D1</text>
<text x="16.4" y="59.3">D2</text>
<text x="27" y="55.5">27</text>
<text x="27" y="58.1">28</text>
<text x="33.1" y="54.2">PB0</text>
<text x="33.1" y="56.7">PB1</text>
<text x="33.1" y="59.3">PB2</text>
<text x="44.8" y="54.2">PC15-OSC32_OUT</text>
<text x="76.3" y="54.2">OSC32_OUT</text>
<text x="199" y="54.6" transform="rotate(-90 199 54.6)">SN_Y</text>
<text x="206.6" y="54.6" transform="rotate(-90 206.6 54.6)">SN_G</text>
<text x="214.2" y="54.6" transform="rotate(-90 214.2 54.6)">SN_R</text>
<text x="16.4" y="61.8">D3</text>
<text x="16.4" y="64.4">D4</text>
<text x="27" y="60.6">55</text>
<text x="27" y="63.1">56</text>
<text x="27" y="65.6">57</text>
<text x="33.1" y="61.8">PB3</text>
<text x="33.1" y="64.4">PB4</text>
<text x="49" y="64.4">OSCOUT_PD1</text>
<text x="51.4" y="61.8">OSCIN_PD0</text>
<text x="67.4" y="60.6">5</text>
<text x="67.4" y="63.1">6</text>
<text x="67.4" y="65.6">54</text>
<text x="76.3" y="61.8">OSC_IN</text>
<text x="76.3" y="64.4">OSC_OUT</text>
<text x="16.4" y="66.9">D5</text>
<text x="16.4" y="69.4">D6</text>
<text x="16.4" y="72">D7</text>
<text x="27" y="68.2">58</text>
<text x="27" y="70.8">59</text>
<text x="33.1" y="66.9">PB5</text>
<text x="33.1" y="69.4">PB6</text>
<text x="33.1" y="72">PB7</text>
<text x="59.4" y="66.9">PD2</text>
<text x="199.4" y="70.4">200</text>
<text x="207" y="70.4">200</text>
<text x="214.6" y="70.4">200</text>
<text x="13.4" y="74.5">SEG0</text>
<text x="13.4" y="77.1">SEG1</text>
<text x="27" y="73.3">61</text>
<text x="27" y="75.8">62</text>
<text x="33.1" y="74.5">PB8</text>
<text x="33.1" y="77.1">PB9</text>
<text x="13.4" y="79.6">SEG2</text>
<text x="13.4" y="82.1">SEG3</text>
<text x="27" y="78.3">29</text>
<text x="27" y="80.9">30</text>
<text x="27" y="83.5">33</text>
<text x="33.1" y="79.6">PB10</text>
<text x="33.1" y="82.1">PB11</text>
<text x="58" y="82.1">VBAT</text>
<text x="67.4" y="80.9">1</text>
<text x="201.4" y="82.6">Y</text>
<text x="209" y="82.6">G</text>
<text x="216.7" y="82.6">R</text>
<text x="27" y="86">34</text>
<text x="27" y="88.5">35</text>
<text x="33.1" y="84.7">PB12</text>
<text x="33.1" y="87.2">PB13</text>
<text x="33.1" y="89.8">PB14</text>
<text x="157.6" y="89.8">EW_R</text>
<text x="177.7" y="87.1">200</text>
<text x="219.1" y="86.6">Y</text>
<text x="237.3" y="87.1">200</text>
<text x="247.7" y="89.8">EW_Y</text>
<text x="27" y="91.1">36</text>
<text x="33.1" y="92.3">PB15</text>
<text x="56.2" y="92.3">BOOT0</text>
<text x="67.4" y="91.1">60</text>
<text x="177.7" y="94.7">200</text>
<text x="191.1" y="92.9">R</text>
<text x="203.3" y="94.8">VCC</text>
<text x="219.1" y="94.2">G</text>
<text x="237.3" y="94.7">200</text>
<text x="31.6" y="96.2">STM32F103R6</text>
<text x="157.4" y="97.4">EW_G</text>
<text x="191.1" y="100.6">G</text>
<text x="219.1" y="101.8">R</text>
<text x="247.7" y="97.4">EW_G</text>
<text x="69.9" y="102.5">GND</text>
<text x="157.7" y="105">EW_Y</text>
<text x="178.9" y="102.3">200</text>
<text x="237.3" y="102.3">200</text>
<text x="247.7" y="105">EW_R</text>
<text x="191.1" y="108.2">Y</text>
<text x="193.8" y="111.8">R</text>
<text x="201.4" y="111.8">G</text>
<text x="209" y="111.8">Y</text>
<text x="120.2" y="123.4" transform="rotate(-90 120.2 123.4)">D0</text>
<text x="122.8" y="123.4" transform="rotate(-90 122.8 123.4)">D1</text>
<text x="125.3" y="123.4" transform="rotate(-90 125.3 123.4)">D2</text>
<text x="127.9" y="123.4" transform="rotate(-90 127.9 123.4)">D3</text>
<text x="130.4" y="123.4" transform="rotate(-90 130.4 123.4)">D4</text>
<text x="132.9" y="123.4" transform="rotate(-90 132.9 123.4)">D5</text>
<text x="135.5" y="123.4" transform="rotate(-90 135.5 123.4)">D6</text>
<text x="138" y="123.4" transform="rotate(-90 138 123.4)">D7</text>
<text x="258.7" y="123.4" transform="rotate(-90 258.7 123.4)">D0</text>
<text x="261.2" y="123.4" transform="rotate(-90 261.2 123.4)">D1</text>
<text x="263.7" y="123.4" transform="rotate(-90 263.7 123.4)">D2</text>
<text x="266.3" y="123.4" transform="rotate(-90 266.3 123.4)">D3</text>
<text x="268.8" y="123.4" transform="rotate(-90 268.8 123.4)">D4</text>
<text x="271.4" y="123.4" transform="rotate(-90 271.4 123.4)">D5</text>
<text x="273.9" y="123.4" transform="rotate(-90 273.9 123.4)">D6</text>
<text x="276.4" y="123.4" transform="rotate(-90 276.4 123.4)">D7</text>
<text x="148.2" y="126.4" transform="rotate(-90 148.2 126.4)">SEG0</text>
<text x="150.7" y="126.4" transform="rotate(-90 150.7 126.4)">SEG1</text>
<text x="199.4" y="128.9">200</text>
<text x="207" y="128.9">200</text>
<text x="214.6" y="128.9">200</text>
<text x="286.6" y="126.4" transform="rotate(-90 286.6 126.4)">SEG0</text>
<text x="289.1" y="126.4" transform="rotate(-90 289.1 126.4)">SEG1</text>
<text x="47.8" y="132.1" transform="rotate(-90 47.8 132.1)">RESET</text>
<text x="23.7" y="143.5" transform="rotate(-90 23.7 143.5)">VCC</text>
<text x="73.2" y="143.5" transform="rotate(-90 73.2 143.5)">GND</text>
<text x="34.1" y="144.2">10k</text>
<text x="199" y="144.1" transform="rotate(-90 199 144.1)">SN_R</text>
<text x="206.6" y="144.3" transform="rotate(-90 206.6 144.3)">SN_G</text>
<text x="214.2" y="144" transform="rotate(-90 214.2 144)">SN_Y</text>
<text x="51.9" y="153.4">15pF</text>
<text x="22.6" y="176.1">OSC_OUT</text>
<text x="44.1" y="177.9" transform="rotate(-90 44.1 177.9)">2</text>
<text x="49.4" y="175">22pF</text>
<text x="34.5" y="183.4">8MHz</text>
<text x="73.2" y="185.4" transform="rotate(-90 73.2 185.4)">GND</text>
<text x="25" y="191.4">OSC_IN</text>
<text x="44.1" y="189.2" transform="rotate(-90 44.1 189.2)">1</text>
<text x="49.4" y="190.2">22pF</text>
<text x="188.8" y="186.9" transform="rotate(-90 188.8 186.9)">D0</text>
<text x="191.4" y="186.9" transform="rotate(-90 191.4 186.9)">D1</text>
<text x="193.9" y="186.9" transform="rotate(-90 193.9 186.9)">D2</text>
<text x="196.4" y="186.9" transform="rotate(-90 196.4 186.9)">D3</text>
<text x="199" y="186.9" transform="rotate(-90 199 186.9)">D4</text>
<text x="201.5" y="186.9" transform="rotate(-90 201.5 186.9)">D5</text>
<text x="204.1" y="186.9" transform="rotate(-90 204.1 186.9)">D6</text>
<text x="206.6" y="186.9" transform="rotate(-90 206.6 186.9)">D7</text>
<text x="216.8" y="189.9" transform="rotate(-90 216.8 189.9)">SEG2</text>
<text x="219.3" y="189.9" transform="rotate(-90 219.3 189.9)">SEG3</text>
<text x="20.3" y="201.5">OSC32_OUT</text>
<text x="44.1" y="203.3" transform="rotate(-90 44.1 203.3)">2</text>
<text x="49.4" y="200.4">15pF</text>
<text x="29.5" y="208.8">32.768KHz</text>
<text x="149.9" y="209.1">KEY1</text>
<text x="184.2" y="209.1">KEY2</text>
<text x="219.8" y="209.1">KEY3</text>
<text x="255.3" y="209.1">KEY4</text>
<text x="44.1" y="214.6" transform="rotate(-90 44.1 214.6)">1</text>
<text x="49.4" y="215.6">15pF</text>
<text x="73.2" y="210.8" transform="rotate(-90 73.2 210.8)">GND</text>
<text x="22.7" y="216.8">OSC32_IN</text>
<text x="125.8" y="226.9">GND</text>
</g>
</svg>
